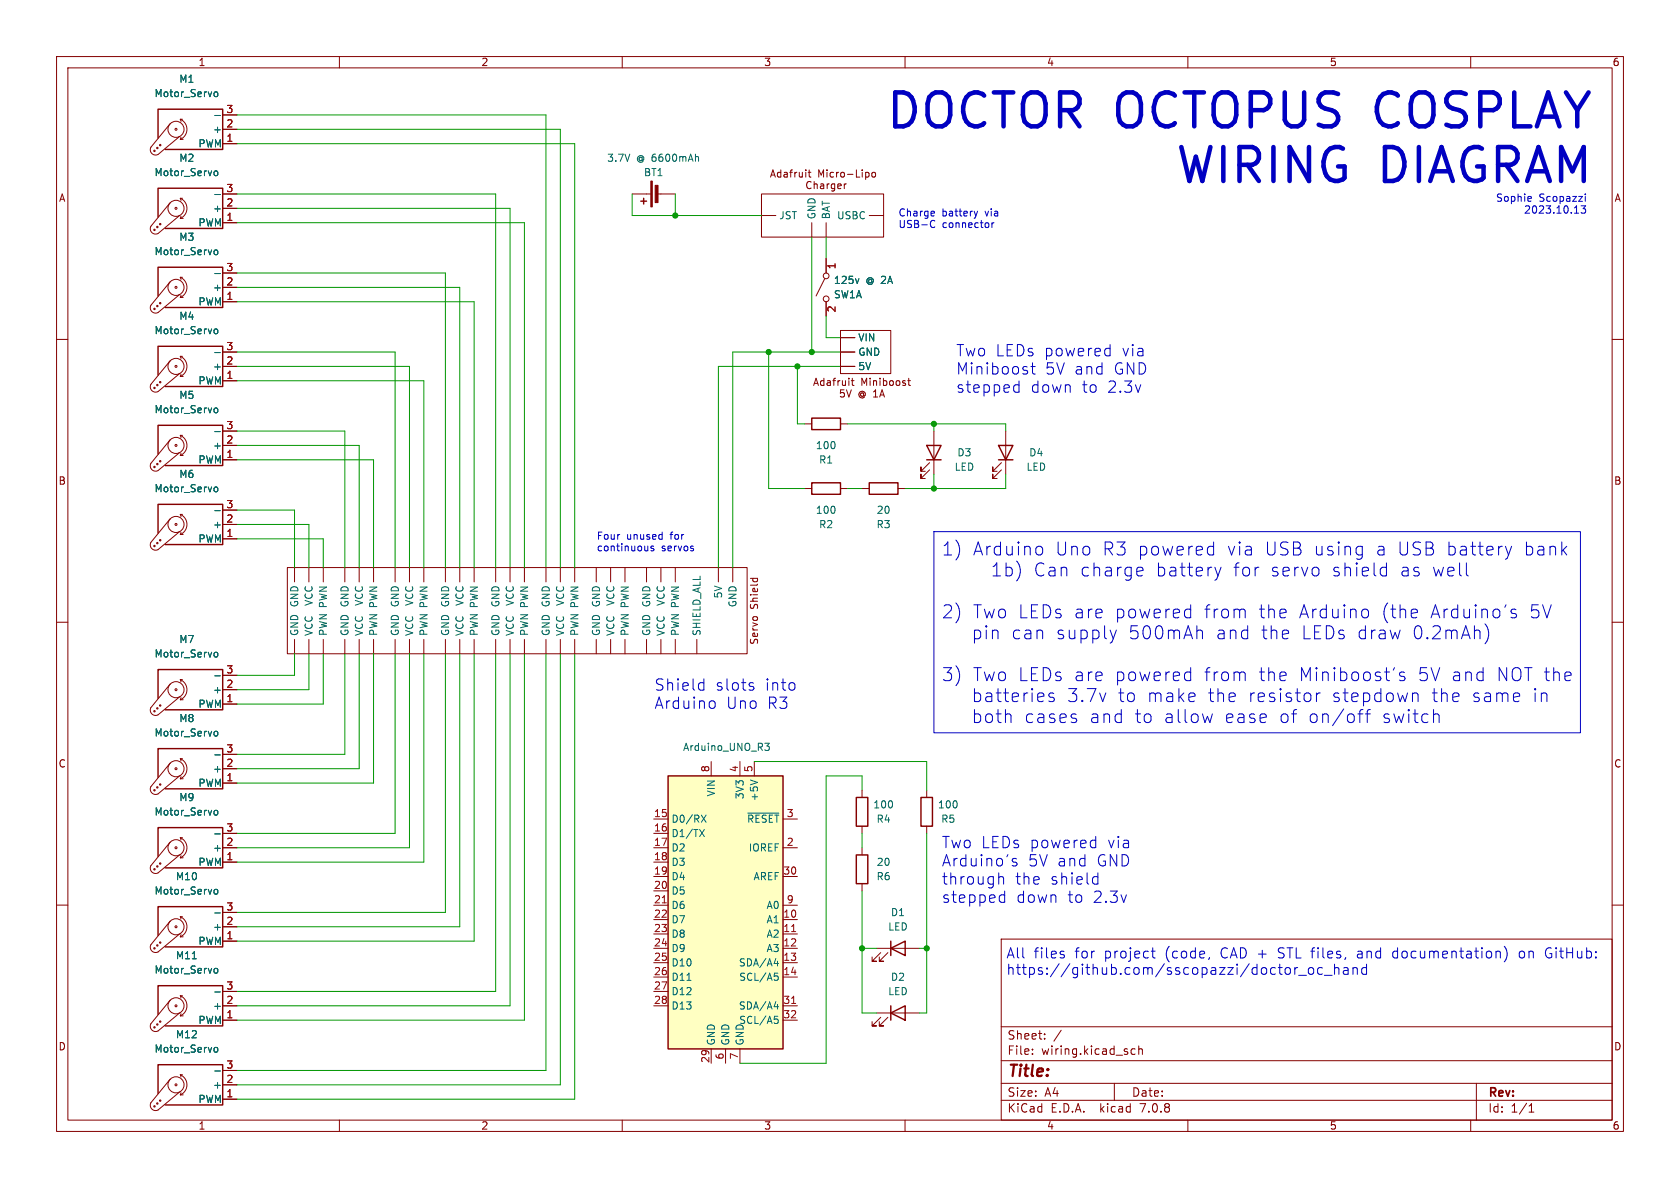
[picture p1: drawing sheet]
<svg xmlns="http://www.w3.org/2000/svg" width="297mm" height="210mm" viewBox="0 0 297 210" stroke-linecap="round" stroke-linejoin="round" font-family="sans-serif">
<g fill="none" stroke="#840000" stroke-width=".18">
<path d="M10 10h277v190h-277zM12 12h273v186h-273zM60 10v2M110 10v2M160 10v2M210 10v2M260 10v2M30.1 21.8l-3.4 4.2a.94 .94 0 0 0 .1 1.1 .94 .94 0 0 0 1.1 .2l3.8-3.2M30.1 35.8l-3.4 4.2a.94 .94 0 0 0 .1 1.1 .94 .94 0 0 0 1.1 .2l3.8-3.2M31.9 21.1a1.93 1.93 0 0 1 1.1 1.8 1.93 1.93 0 0 1-1.1 1.7M31.9 35.1a1.93 1.93 0 0 1 1.1 1.7 1.93 1.93 0 0 1-1.1 1.8M31.9 21.1h.4"/>
<path d="M31.9 21.1l.1 .4M31.9 24.6h.5M31.9 35.1h.4M31.9 35.1l.1 .3M31.9 38.6h.5M32 24.3l-.1 .3M32 38.2l-.1 .4M39.4 25.4h2.5M39.4 22.9h2.5M39.4 20.3h2.5M39.4 39.4h2.5M39.4 36.8h2.5"/>
<path d="M39.4 34.3h2.5M111.8 34.3h3.3M116.1 34.3h3.3M134.6 34.3h21.6v7.6h-21.6zM134.6 38.1h2.6M136.2 31.3l.4-1.3 .5 1.3M138 30v1.3M138 30.5h-.4l-.2 .6M138.6 30.5h.5l.1 .8M139.2 30.8h-.4l-.2 .2 .2 .3 .4-.1M139.6 30.5h.5M140.1 30l-.3 .2v1.1"/>
<path d="M140.5 30.5v.8M140.9 30.5l-.4 .2M141.3 30.5v.6M141.8 30.5v.8M142.5 30v.2M142.5 30.5v.8M142.9 30.5h.5M143.1 30v1.1M143.5 39.4v2.5M144.7 31.3v-1.3l.5 .9 .4-.9v1.3M146 39.4v2.5M146.2 30v.2"/>
<path d="M146.2 30.5v.8M147.4 30.5h-.5l-.2 .6M147.6 33.5l-.3 .3-.3-.1M147.9 30.5v.8M148.3 30.5l-.4 .2M148.6 31.1l.1-.6h.5l.1 .6-.3 .2M149.3 32.5v.9M149.6 32.5l-.3 .2M149.8 30.8h1M151.4 30v1.3h.6M152.4 30v.2M152.4 30.5v.8"/>
<path d="M153 30.5h.4l.2 .2M153 30.5v1.2M153.7 38.1h2.5M154.1 30.7l.3-.2h.3l.1 .2M10 60h2M30.1 49.8l-3.4 4.2a.94 .94 0 0 0 .1 1.1 .94 .94 0 0 0 1.1 .1l3.8-3.1M31.9 49a1.93 1.93 0 0 1 1.1 1.8 1.93 1.93 0 0 1-1.1 1.8M31.9 49h.4M31.9 49l.1 .4M31.9 52.6h.5M32 52.2l-.1 .4M39.4 53.3h2.5"/>
<path d="M39.4 50.8h2.5M39.4 48.3h2.5M145.8 49.3l-1.5 3M146 45.7v2.6M146 53.3v2.6M148.6 58.4h8.9v7.6h-8.9zM148.6 59.7h2.5M285 60h2M30.1 63.8l-3.4 4.1a.94 .94 0 0 0 .1 1.1 .94 .94 0 0 0 1.1 .2l3.8-3.2M30.1 77.7l-3.4 4.2a.94 .94 0 0 0 .1 1.1 .94 .94 0 0 0 1.1 .2l3.8-3.2M31.9 63a1.93 1.93 0 0 1 1.1 1.8 1.93 1.93 0 0 1-1.1 1.7M31.9 77a1.93 1.93 0 0 1 1.1 1.7 1.93 1.93 0 0 1-1.1 1.8"/>
<path d="M31.9 63h.4M31.9 63l.1 .4M31.9 66.5h.5M31.9 77h.4M31.9 77l.1 .3M32 66.2l-.1 .3M39.4 67.3h2.5M39.4 64.8h2.5M39.4 62.2h2.5M39.4 78.7h2.5M39.4 76.2h2.5M142.2 74.9h1.3"/>
<path d="M143.8 68.1l.5-1.2 .4 1.2M145.7 66.9v1.2M145.7 67.4h-.5l-.1 .5M146.3 67.4h.4l.1 .7M146.8 67.6l-.4 .1-.2 .1 .2 .3h.4M147.2 67.3h.5M147.7 66.9l-.3 .1v1.1M148.1 67.3v.8M148.5 67.3l-.4 .2M148.6 74.9h1.3M148.6 64.8h2.5M148.6 62.2h2.5"/>
<path d="M148.9 67.3l.1 .8h.3l.2-.1M149.2 68.9h-.6v.6l.1-.1 .5 .1 .1 .1-.1 .5-.2 .1-.4-.1M149.5 67.3v.8M149.6 68.9l.5 1.3 .4-1.3M150.1 66.9v.1M150.1 67.3v.8M150.5 67.3h.5M150.7 66.9v1.1l.3 .1M152.4 68.1v-1.2l.4 .9 .4-.9v1.2M152.7 69.6a.31 .31 0 0 0-.5-.1 .31 .31 0 0 0 0 .5 .31 .31 0 0 0 .5-.1M152.7 69.5v.4M152.7 69.9l.1 .1a.55 .55 0 0 0-.3-.9 .55 .55 0 0 0-.7 .7 .61 .61 0 0 0 .4 .5 .61 .61 0 0 0 .7-.1"/>
<path d="M153.8 66.9v.1M153.8 67.3v.8M154.4 67.4l.2-.1 .3 .1 .1 .7M154.4 67.3v.8M154.4 70.2h.8M154.4 69.3l.4-.4v1.3M155.5 70.2l.4-1.3 .5 1.3M155.6 66.9v.1M155.6 67.3v.8M155.6 69.8h.6M156.2 67.4l.3-.1 .3 .2-.1 .6h-.5M156.2 66.9v1.2"/>
<path d="M157.4 67.4l.3-.1 .2 .2v.4l-.2 .2h-.3l-.1-.2zM158.5 67.4l.3-.1 .3 .2v.4l-.3 .2h-.3l-.1-.2zM160.1 67.4l-.4-.1-.1 .2v.2l.5 .1v.3h-.5M160.5 67.3h.5M160.7 66.9v1.1l.3 .1M165.1 76.2v7.6M177.8 76.2v7.6M30.1 91.7l-3.4 4.2a.94 .94 0 0 0 .1 1.1 .94 .94 0 0 0 1.1 .2l3.8-3.2M31.9 90.9a1.93 1.93 0 0 1 1.1 1.8 1.93 1.93 0 0 1-1.1 1.8M31.9 90.9h.4M31.9 90.9l.1 .4M31.9 94.5h.5"/>
<path d="M31.9 80.5h.5M32 94.1l-.1 .4M32 80.1l-.1 .4M39.4 95.3h2.5M39.4 92.7h2.5M39.4 90.2h2.5M39.4 81.3h2.5M142.2 86.4h1.3M148.6 86.4h1.3M152.4 86.4h1.3M158.7 86.4h1.3M164.3 83.1l-1.5 1.5v-.8v.8h.8"/>
<path d="M164.3 81.8l-1.5 1.5v-.7v.7h.8M177 83.1l-1.5 1.5v-.8v.8h.8M177 81.8l-1.5 1.5v-.7v.7h.8M10 110h2M39.4 119.4h2.5M50.8 100.3h81.3v15.3h-81.3zM52.1 100.3v2.6M52.1 113v2.6M54.6 100.3v2.6M54.6 113v2.6M57.1 100.3v2.6M57.1 113v2.6"/>
<path d="M61 100.3v2.6M61 113v2.6M63.5 100.3v2.6M63.5 113v2.6M66 100.3v2.6M66 113v2.6M69.8 100.3v2.6M69.8 113v2.6M72.4 100.3v2.6M72.4 113v2.6M74.9 100.3v2.6M74.9 113v2.6"/>
<path d="M78.7 100.3v2.6M78.7 113v2.6M81.3 100.3v2.6M81.3 113v2.6M83.8 100.3v2.6M83.8 113v2.6M87.6 100.3v2.6M87.6 113v2.6M90.2 100.3v2.6M90.2 113v2.6M92.7 100.3v2.6M92.7 113v2.6"/>
<path d="M96.5 100.3v2.6M96.5 113v2.6M99.1 100.3v2.6M99.1 113v2.6M101.6 100.3v2.6M101.6 113v2.6M105.4 100.3v2.6M105.4 113v2.6M107.9 100.3v2.6M107.9 113v2.6M110.5 100.3v2.6M110.5 113v2.6"/>
<path d="M114.3 100.3v2.6M114.3 113v2.6M116.8 100.3v2.6M116.8 113v2.6M119.4 100.3v2.6M119.4 113v2.6M123.2 113v2.6M127 100.3v2.6M129.5 100.3v2.6M132.7 102.2h1.2M133.1 102.2v.2M133.9 102.2v.2"/>
<path d="M285 110h2M30.1 120.9l-3.4 4.2a.94 .94 0 0 0 .1 1.1 .94 .94 0 0 0 1.1 .2l3.8-3.2M30.1 134.9l-3.4 4.2a.94 .94 0 0 0 .1 1.1 .94 .94 0 0 0 1.1 .1l3.8-3.1M31.9 120.1a1.93 1.93 0 0 1 1.1 1.8 1.93 1.93 0 0 1-1.1 1.8M31.9 134.1a1.93 1.93 0 0 1 1.1 1.8 1.93 1.93 0 0 1-1.1 1.8M31.9 120.1h.4M31.9 120.1l.1 .4M31.9 123.7h.5M31.9 134.1h.4M31.9 134.1l.1 .4M31.9 137.7h.5M32 123.3l-.1 .4"/>
<path d="M32 137.3l-.1 .4M39.4 124.5h2.5M39.4 121.9h2.5M39.4 138.4h2.5M39.4 135.9h2.5M39.4 133.4h2.5M125.7 134.6v2.6M130.8 134.6v2.6M133.3 134.6v2.6M152.4 139.7v1.3M163.8 139.7v1.3M10 160h2"/>
<path d="M30.1 148.8l-3.4 4.2a.94 .94 0 0 0 .1 1.1 .94 .94 0 0 0 1.1 .2l3.8-3.2M31.9 148.1a1.93 1.93 0 0 1 1.1 1.8 1.93 1.93 0 0 1-1.1 1.7M31.9 148.1h.4M31.9 148.1l.1 .4M31.9 151.6h.5M32 151.3l-.1 .3M39.4 147.3h2.5M39.4 149.9h2.5M39.4 152.4h2.5M115.6 144.8h2.5M115.6 147.3h2.5M115.6 149.9h2.5"/>
<path d="M115.6 152.4h2.5M115.6 154.9h2.5M115.6 157.5h2.5M138.4 144.8h2.6M138.4 149.9h2.6M138.4 154.9h2.6M152.4 146.1v1.2M152.4 149.9v1.2M152.4 156.2v1.3M163.8 146.1v1.2M285 160h2M30.1 162.8l-3.4 4.2a.94 .94 0 0 0 .1 1.1 .94 .94 0 0 0 1.1 .2l3.8-3.2"/>
<path d="M30.1 176.8l-3.4 4.2a.94 .94 0 0 0 .1 1.1 .94 .94 0 0 0 1.1 .1l3.8-3.1M31.9 162.1a1.93 1.93 0 0 1 1.1 1.7 1.93 1.93 0 0 1-1.1 1.8M31.9 176a1.93 1.93 0 0 1 1.1 1.8 1.93 1.93 0 0 1-1.1 1.8M31.9 162.1h.4M31.9 162.1l.1 .3M31.9 165.6h.5M31.9 176h.4M31.9 176l.1 .4M31.9 179.6h.5M32 165.2l-.1 .4M32 179.2l-.1 .4M39.4 175.3h2.5"/>
<path d="M39.4 177.8h2.5M39.4 166.4h2.5M39.4 163.8h2.5M39.4 161.3h2.5M115.6 162.6h2.5M115.6 165.1h2.5M115.6 167.6h2.5M115.6 170.2h2.5M115.6 172.7h2.5M115.6 160h2.5M115.6 175.3h2.5M115.6 177.8h2.5"/>
<path d="M138.4 162.6h2.6M138.4 165.1h2.6M138.4 167.6h2.6M138.4 170.2h2.6M138.4 172.7h2.6M138.4 160h2.6M138.4 177.8h2.6M154.9 167.6h7.7M154.9 179.1h7.7M155.7 179.8l-1.5 1.6h.7h-.7v-.8M155.7 168.4l-1.5 1.5h.7h-.7v-.7M157 179.8l-1.6 1.6h.8h-.8v-.8"/>
<path d="M157 168.4l-1.6 1.5h.8h-.8v-.7M177 166h108v32h-108zM30.1 190.8l-3.4 4.1a.94 .94 0 0 0 .1 1.1 .94 .94 0 0 0 1.1 .2l3.8-3.2M31.9 190a1.93 1.93 0 0 1 1.1 1.8 1.93 1.93 0 0 1-1.1 1.7M31.9 190h.4M31.9 190l.1 .4M31.9 193.5h.5M32 193.2l-.1 .3M39.4 180.3h2.5M39.4 194.3h2.5M39.4 191.8h2.5M39.4 189.2h2.5"/>
<path d="M60 198v2M110 198v2M125.7 185.4v2.6M128.3 185.4v2.6M130.8 185.4v2.6M138.4 180.3h2.6M160 198v2M177 194.5h108M177 191.5h108M177 187.5h108M177 181.5h108M182.5 186.3v.1"/>
<path d="M182.5 185.5v.1M184.7 183.6v.1M184.7 182.8v.1M187.6 182.1l-1.3 2M197 191.5v3M200 186.1l.2 .3 .5-.1M200.7 185.5l-.5-.1-.2 .3M201.3 185.5l.2-.1 .4 .1 .1 .9M201.3 184.9v1.5M210 198v2M260 198v2M261 191.5v6.5"/>
<path d="M270.3 196.6h.9M270.3 195.5l.4-.4v1.5"/>
<circle cx="27.3" cy="26.7" r=".13"/>
<circle cx="27.8" cy="26.2" r=".13"/>
<circle cx="28.3" cy="25.7" r=".13"/>
<circle cx="28.3" cy="39.6" r=".13"/>
<circle cx="31.1" cy="36.8" r=".18"/>
<circle cx="31.1" cy="22.9" r=".18"/>
<circle cx="31.1" cy="36.8" r="1.42"/>
<circle cx="31.1" cy="22.9" r="1.42"/>
<circle cx="27.3" cy="54.6" r=".13"/>
<circle cx="27.3" cy="40.6" r=".13"/>
<circle cx="27.8" cy="40.1" r=".13"/>
<circle cx="27.8" cy="54.1" r=".13"/>
<circle cx="28.3" cy="53.6" r=".13"/>
<circle cx="31.1" cy="50.8" r=".18"/>
<circle cx="31.1" cy="50.8" r="1.42"/>
<circle cx="146.1" cy="48.8" r=".51"/>
<circle cx="146.1" cy="52.8" r=".51"/>
<circle cx="27.3" cy="68.6" r=".13"/>
<circle cx="27.8" cy="68.1" r=".13"/>
<circle cx="28.3" cy="67.6" r=".13"/>
<circle cx="31.1" cy="64.8" r=".18"/>
<circle cx="31.1" cy="78.7" r=".18"/>
<circle cx="31.1" cy="64.8" r="1.42"/>
<circle cx="31.1" cy="78.7" r="1.42"/>
<circle cx="27.3" cy="82.6" r=".13"/>
<circle cx="27.3" cy="96.5" r=".13"/>
<circle cx="27.8" cy="96" r=".13"/>
<circle cx="27.8" cy="82" r=".13"/>
<circle cx="28.3" cy="81.5" r=".13"/>
<circle cx="28.3" cy="95.5" r=".13"/>
<circle cx="31.1" cy="92.7" r=".18"/>
<circle cx="31.1" cy="92.7" r="1.42"/>
<circle cx="27.3" cy="139.7" r=".13"/>
<circle cx="27.3" cy="125.7" r=".13"/>
<circle cx="27.8" cy="139.2" r=".13"/>
<circle cx="27.8" cy="125.2" r=".13"/>
<circle cx="28.3" cy="138.7" r=".13"/>
<circle cx="28.3" cy="124.7" r=".13"/>
<circle cx="31.1" cy="135.9" r=".18"/>
<circle cx="31.1" cy="121.9" r=".18"/>
<circle cx="31.1" cy="135.9" r="1.42"/>
<circle cx="31.1" cy="121.9" r="1.42"/>
<circle cx="27.3" cy="153.7" r=".13"/>
<circle cx="27.8" cy="153.2" r=".13"/>
<circle cx="28.3" cy="152.7" r=".13"/>
<circle cx="31.1" cy="149.9" r=".18"/>
<circle cx="31.1" cy="149.9" r="1.42"/>
<circle cx="27.3" cy="167.6" r=".13"/>
<circle cx="27.8" cy="167.1" r=".13"/>
<circle cx="28.3" cy="166.6" r=".13"/>
<circle cx="31.1" cy="177.8" r=".18"/>
<circle cx="31.1" cy="163.8" r=".18"/>
<circle cx="31.1" cy="163.8" r="1.42"/>
<circle cx="31.1" cy="177.8" r="1.42"/>
<circle cx="27.3" cy="195.6" r=".13"/>
<circle cx="27.3" cy="181.6" r=".13"/>
<circle cx="27.8" cy="195.1" r=".13"/>
<circle cx="27.8" cy="181.1" r=".13"/>
<circle cx="28.3" cy="194.6" r=".13"/>
<circle cx="28.3" cy="180.6" r=".13"/>
<circle cx="31.1" cy="191.8" r=".18"/>
<circle cx="31.1" cy="191.8" r="1.42"/>
</g>
<g fill="none" stroke="#840000" stroke-width=".25">
<path d="M27.9 24.4v-5.1h11.5v7.1h-10.2M27.9 38.4v-5.1h11.5v7.1h-10.2M113.3 35.6h1M113.8 35.1v1M27.9 52.3v-5.1h11.5v7.2h-10.2M27.9 66.3v-5.1h11.5v7.1h-10.2M143.5 73.9h5.1v2h-5.1zM163.8 78.7h2.6l-1.3 2.6zM176.5 78.7h2.6l-1.3 2.6zM27.9 94.2v-5h11.5v7.1h-10.2M27.9 80.3v-5.1h11.5v7.1h-10.2M143.5 85.3h5.1v2.1h-5.1z"/>
<path d="M153.7 85.3h5v2.1h-5zM163.8 81.3h2.6M176.5 81.3h2.6M27.9 123.4v-5h11.5v7.1h-10.2M27.9 137.4v-5.1h11.5v7.1h-10.2M118.1 137.2h20.3v48.2h-20.3zM27.9 151.4v-5.1h11.5v7.1h-10.2M151.4 141h2v5.1h-2zM151.4 151.1h2v5.1h-2zM162.8 141h2v5.1h-2zM27.9 165.4v-5.1h11.5v7.1h-10.2M27.9 179.3v-5.1h11.5v7.2h-10.2"/>
<path d="M157.5 179.1l2.5-1.3v2.5zM157.5 167.6l2.5-1.2v2.5zM157.5 166.4v2.5M157.5 177.8v2.5M27.9 193.3v-5.1h11.5v7.1h-10.2"/>
</g>
<g fill="none" stroke="#006464" stroke-width=".18">
<path d="M37.8 16.5l.3-.3 .3 .1 .1 .2-.1 .5-.3 .1-.3-.3M37.8 30.5l.3-.3 .3 .1 .1 .2-.1 .5-.3 .1-.3-.3M38 20.4h.9M38 34.4h.9M123.3 27.7l.2 .2v.6M37.8 44.4l.3-.2h.3l.1 .2-.1 .6h-.3l-.3-.2M37.8 58.4l.3-.2h.3l.1 .2-.1 .5-.3 .1-.3-.2M38 48.4h.9M151.8 49.3l-.3 .8M37.8 72.4l.3-.3 .3 .1 .1 .2-.1 .5-.3 .1-.3-.3M38 62.3h.9M38 76.3h.9"/>
<path d="M37.8 86.3l.3-.2 .3 .1 .1 .1-.1 .6h-.3l-.3-.2M38 90.3h.9M37.8 115.5l.3-.2 .3 .1 .1 .1-.1 .6h-.3l-.3-.2M38 119.5h.9M37.8 129.5l.3-.2h.3l.1 .2-.1 .6h-.3l-.3-.2M38 133.4h.9M132.7 137.9l1.2 .4M135.2 131.4h.8l-.4 .5 .3 .1 .1 .4-.2 .3h-.4M37.8 143.5l.3-.3 .3 .1 .1 .2-.1 .5-.3 .1-.3-.3M37.8 157.5l.3-.3 .3 .1 .1 .2-.1 .5-.3 .1-.3-.3M38 147.4h.9M123.7 146.6l.8 1.3"/>
<path d="M124 144.1l.8 1.3M124.5 146.6l-.8 1.3M124.8 144.1l-.8 1.3M132.2 143.7h5.5M34 169.5h.7M37.8 171.4l.3-.2h.3l.1 .2-.1 .6h-.3l-.3-.2M38 161.4h.9M38 175.4h.9M121.4 173.3h.8M136.9 170.3h.7M136.9 178h.7M136.9 172h.6"/>
<path d="M136.9 179.6h.6M137 172.5h.3l.3 .3-.1 .4-.5 .1M137.5 169.9v.9M137.5 177.5v.9M37.8 185.4l.3-.2h.3l.1 .2-.1 .5-.3 .1-.3-.2M38 189.3h.9M137 180.1h.3l.3 .3-.1 .5h-.5"/>
</g>
<path d="M118.1 137.2h20.3v48.2h-20.3z" fill="#ffffc2" stroke="#ffffc2" stroke-width=".18"/>
<path d="M117.1 159.6h.7M139.9 164.7h.8M139.9 177.4h.8" fill="none" stroke="#a90000" stroke-width=".18"/>
<g fill="#840000" stroke="#840000" stroke-width=".18">
<path d="M115.1 32h.2v4.6h-.2z"/>
<path d="M115.8 32.8h.5v3h-.5z"/>
</g>
<g fill="none" stroke="#0000c2" stroke-width=".18">
<path d="M165 37.3l.2 .3-.6 .2M165 39l.3 .1M165.1 38.1l-.1 .1M172.8 37.3l-.3 .9M175.4 39.4v.8M175.7 39.4l-.3 .2M278.3 37.7h.8M279.5 36.4h.8l-.4 .5 .4 .1v.6l-.2 .1-.6-.1M165.3 40.1l-.3 .1h-.3M179.6 68l.6 .1M180.2 67.3v2M180.2 69.3h-.6"/>
<path d="M182.2 64.8h.8M182.5 64.1v1.7l.1 .2 .4 .1M195.7 61.6l.5 .1M196.2 60.9v2M196.2 62.8l-.5 .1M114.5 96.5v.9M114.5 97.3h.1M115.5 96.6l-.3-.1-.1 .2v.2l.4 .1v.3h-.4M165.1 94h114.3v35.5h-114.3zM177.9 99.5v2.3M179.8 99.3a2.67 2.67 0 0 1-.1 3.4M183.9 96.6l.4 .4v.7l-.4 .4"/>
<path d="M213.9 96.6l.7 .1M214.6 95.8v2.3M214.6 98l-.7 .1M240.6 96.6l.2 .1M240.8 96.6v1.8l-.2 .4M240.8 98l-.2 .1M245.1 99.5v2.3M266.1 96.6l.6 1.5M266.7 98.1l-.3 .7M267.2 96.6l-.5 1.5M175.6 101.8h1.3M175.6 100.2l.6-.7v2.3"/>
<path d="M177.9 100.4l.6-.1 .5 .4v.7l-.3 .3-.2 .1-.6-.1M197.4 111.4l-.6 1.5M201.3 100.3l.7 .1 .1 .4-1.1 .2M202 101.7l-.7 .1M209.8 107.7l.7 .1M209.8 118.8l.7 .1M210.5 106.9v2.3M210.5 118v2.3M210.5 109.1l-.7 .1M211.9 111.4h.4l.3 .3v1.2M214.8 100.3l.5 1.5M215.3 101.8l-.3 .7"/>
<path d="M215.9 100.3l-.6 1.5M219.8 107.7l.3 .3v1.2M219.8 118.8l.3 .3v1.2M241.2 107.7a.62 .62 0 0 1 .7 .4v.7a.62 .62 0 0 1-.7 .4M244.5 100.3l.6 .1M245.1 101.7l-.6 .1M246.5 118l-.2 .5M248.3 118.9l-.6-.1-.3 .3 .1 .3 .8 .3 .1 .2-.1 .3-.2 .1-.7-.1M250.5 107.8l.1 .4-1.1 .2M259.3 101.7l.3 .1M262.6 110.4a2.67 2.67 0 0 1-.1 3.4M268 107.8l-.5-.1-.4 .3 .1 .3 .8 .3 .1 .2-.1 .3-.2 .1-.7-.1"/>
<path d="M123.9 120.7l.5 .1M124.4 120v2M124.4 121.9l-.5 .1M125.8 123.9a.54 .54 0 0 1 .6 .4v.5a.54 .54 0 0 1-.6 .4M132.7 121.3l.5 .1 .1 .3-.3 .3h-.4M132.7 120.7l.5 .1M186.3 122.6l-.6-.1-.3 .3 .1 .4 .8 .2 .1 .2-.1 .3-.2 .1-.7-.1M190.2 127.1l.1 .2-.1 .3M210.5 120.2l-.7 .1M214.3 126.2l-.4 1.5M232.7 122.5v1.5M233.4 122.5a.59 .59 0 0 0-.7 .4"/>
<path d="M240.1 126.2h.8M240.4 125.8v1.9M241.4 126.2h.9M241.7 125.8v1.9M249.8 122.6l.2-.1 .6 .1 .1 .2v1.2M253.8 126.2l.5 .1 .1 .2v1.2M176.6 155.2a.5 .5 0 0 1 .8 0v1.1M177 158.2l.6 .1M177.6 157.5v2M177.6 159.4l-.6 .1M179.7 151.8l-.5-.1-.3 .3 .1 .3 .7 .2 .1 .2-.1 .3-.2 .1-.6-.1M193.1 148.5l.6 .1"/>
<path d="M193.5 155l.6 .1M193.7 147.9v2M193.7 149.8l-.6 .1M194.1 154.3v2M194.1 156.2l-.6 .1M187.9 168.7l.3 .3-.3 .3M187.9 168.1l.2 .1M203.5 168.1h.7M203.8 167.5v1.6l.1 .2h.3M213.8 169.3l-.2 .3M228.9 171v1.2M229.4 171l-.3 .1-.2 .3"/>
<path d="M229.6 172.4h1.4M231.4 171.2a.49 .49 0 0 1 .5-.2 .49 .49 0 0 1 .3 .4v.5a.49 .49 0 0 1-.4 .4 .49 .49 0 0 1-.5-.4zM233.8 171.1l-.5-.1-.4 .4v.5l.2 .3h.7M234.1 172.4h1.4M235.9 171.2a.45 .45 0 0 1 .8 .1v.9M235.9 170.4v1.8M237.6 171.1h.6l.1 1.1M238.3 171.5l-.6 .1a.35 .35 0 0 0-.2 .3 .35 .35 0 0 0 .2 .3h.6M239.2 171.2a.45 .45 0 0 1 .8 .1v.9M239.2 171v1.2M241.6 171.1l-.5-.1-.4 .4v.5l.2 .3h.7M241.6 170.4v1.8"/>
<path d="M264.6 168.2h.6v1.1M265.9 167.3a2.07 2.07 0 0 1 0 2.7"/>
</g>
<g fill="none" stroke="#009600" stroke-width=".18">
<path d="M41.9 25.4h59.7v74.9M41.9 22.9h57.2v77.4M41.9 39.4h50.8v60.9M41.9 20.3h54.6v80M41.9 36.8h48.3v63.5M41.9 34.3h45.7v66M111.8 34.3v3.8h22.8M119.4 34.3v3.8M41.9 48.3h36.8v52M41.9 53.3h41.9v47M41.9 50.8h39.4v49.5M143.5 41.9v20.3"/>
<path d="M146 41.9v3.8M146 55.9v3.8h2.6M41.9 64.8h30.5v35.5M41.9 62.2h27.9v38.1M41.9 78.7h21.6v21.6M41.9 76.2h19.1v24.1M41.9 67.3h33v33M135.9 62.2v24.2h6.3M141 64.8v10.1h1.2M148.6 62.2h-19.1v38.1M148.6 64.8h-21.6v35.5M149.9 74.9h27.9v1.3"/>
<path d="M165.1 74.9v1.3M41.9 81.3h24.1v19M41.9 95.3h15.2v5M41.9 90.2h10.2v10.1M41.9 92.7h12.7v7.6M149.9 86.4h2.5M165.1 83.8v2.6M177.8 83.8v2.6h-17.8M52.1 115.6v3.8h-10.2M54.6 115.6v6.3h-12.7M57.1 115.6v8.9h-15.2M61 115.6v17.8h-19.1"/>
<path d="M63.5 115.6v20.3h-21.6M66 115.6v22.8h-24.1M69.8 115.6v31.7h-27.9M72.4 115.6v34.3h-30.5M74.9 115.6v36.8h-33M78.7 115.6v45.7h-36.8M81.3 115.6v48.2h-39.4M83.8 115.6v50.8h-41.9M87.6 115.6v59.7h-45.7M90.2 115.6v62.2h-48.3M92.7 115.6v64.7h-50.8M96.5 115.6v73.6h-54.6"/>
<path d="M99.1 115.6v76.2h-57.2M101.6 115.6v78.7h-59.7M133.3 134.6h30.5v5.1M152.4 139.7v-2.5h-6.4v50.8h-15.2M152.4 147.3v2.6M152.4 157.5v21.6h2.5M163.8 147.3v31.8h-1.2M152.4 167.6h2.5M162.6 167.6h1.2"/>
</g>
<g fill="#009600" stroke="#009600" stroke-width=".18">
<circle cx="165.1" cy="86.4" r=".46"/>
<circle cx="143.5" cy="62.2" r=".46"/>
<circle cx="165.1" cy="74.9" r=".46"/>
<circle cx="135.9" cy="62.2" r=".46"/>
<circle cx="119.4" cy="38.1" r=".46"/>
<circle cx="141" cy="64.8" r=".46"/>
<circle cx="152.4" cy="167.6" r=".46"/>
<circle cx="163.8" cy="167.6" r=".46"/>
</g>
<g font-size="8.4" fill="#0000c2">
<text x="156.2" y="23.1">DOCTOR OCTOPUS COSPLAY</text>
<text x="207.3" y="32.8">WIRING DIAGRAM</text>
</g>
<g font-size="3.2" fill="#0000c2">
<text x="166.4" y="98.4">1)</text>
<text x="171.8" y="98.4">Arduino</text>
<text x="186.4" y="98.4">Uno</text>
<text x="194.7" y="98.4">R3 powered</text>
<text x="216.7" y="98.4">via</text>
<text x="223.4" y="98.4">USB using</text>
<text x="243" y="98.4">a USB battery</text>
<text x="269.2" y="98.4">bank</text>
<text x="182.6" y="102.1">Can</text>
<text x="190.8" y="102.1">charge</text>
<text x="204.1" y="102.1">battery</text>
<text x="217.8" y="102.1">for</text>
<text x="224.4" y="102.1">servo</text>
<text x="235.2" y="102.1">shield</text>
<text x="247.3" y="102.1">as</text>
<text x="253" y="102.1">well</text>
<text x="166.4" y="109.5">2)</text>
<text x="171.6" y="113.2">pin</text>
<text x="171.8" y="109.5">Two LEDs are</text>
<text x="178.6" y="113.2">can</text>
<text x="186.5" y="113.2">supply</text>
<text x="196.9" y="109.5">powered</text>
<text x="199.3" y="113.2">500mAh</text>
<text x="212.7" y="109.5">from</text>
<text x="214.8" y="113.2">and</text>
<text x="222.3" y="109.5">the</text>
<text x="222.8" y="113.2">the</text>
<text x="229.4" y="109.5">Arduino</text>
<text x="229.9" y="113.2">LEDs draw</text>
<text x="244" y="109.5">(the</text>
<text x="249.5" y="113.2">0.2mAh)</text>
<text x="252.6" y="109.5">Arduino's</text>
<text x="270.2" y="109.5">5V</text>
<text x="166.4" y="120.6">3)</text>
<text x="171.6" y="124.3">batteries</text>
<text x="171.8" y="120.6">Two LEDs are</text>
<text x="188.5" y="124.3">3.7v</text>
<text x="196.9" y="120.6">powered</text>
<text x="197.5" y="124.3">to</text>
<text x="202.6" y="124.3">make</text>
<text x="212.7" y="120.6">from</text>
<text x="213.3" y="124.3">the</text>
<text x="220.5" y="124.3">resistor</text>
<text x="222.3" y="120.6">the</text>
<text x="229.4" y="120.6">Miniboost's</text>
<text x="235.2" y="124.3">stepdown</text>
<text x="250.5" y="120.6">5V and</text>
<text x="252.9" y="124.3">the</text>
<text x="260" y="124.3">same</text>
<text x="264.4" y="120.6">NOT the</text>
<text x="270.7" y="124.3">in</text>
<text x="171.6" y="128">both</text>
<text x="180.9" y="128">cases</text>
<text x="192.4" y="128">and</text>
<text x="200.4" y="128">to</text>
<text x="205.6" y="128">allow</text>
<text x="216.3" y="128">ease</text>
<text x="225.9" y="128">of</text>
<text x="231.1" y="128">on/off</text>
<text x="244.1" y="128">switch</text>
</g>
<g font-size="2.8" fill="#0000c2">
<text x="168.9" y="63.2">Two LEDs powered</text>
<text x="198.3" y="63.2">via</text>
<text x="168.9" y="66.4">Miniboost</text>
<text x="168.9" y="69.6">stepped</text>
<text x="182.1" y="69.6">down</text>
<text x="184.7" y="66.4">5V and</text>
<text x="191.2" y="69.6">to</text>
<text x="195.7" y="69.6">2.3v</text>
<text x="196.9" y="66.4">GND</text>
<text x="115.6" y="122.3">Shield</text>
<text x="115.6" y="125.5">Arduino</text>
<text x="126.4" y="122.3">slots</text>
<text x="128.3" y="125.5">Uno</text>
<text x="135.2" y="122.3">into</text>
<text x="135.6" y="125.5">R3</text>
<text x="166.4" y="150.1">Two LEDs powered</text>
<text x="166.4" y="153.3">Arduino's</text>
<text x="181.7" y="153.3">5V and</text>
<text x="193.9" y="153.3">GND</text>
<text x="195.8" y="150.1">via</text>
<text x="166.4" y="156.6">through</text>
<text x="166.4" y="159.8">stepped</text>
<text x="179.4" y="156.6">the</text>
<text x="179.6" y="159.8">down</text>
<text x="185.6" y="156.6">shield</text>
<text x="188.7" y="159.8">to</text>
<text x="193.2" y="159.8">2.3v</text>
</g>
<text font-size="2.8" fill="#840000" x="178" y="190.9">Title:</text>
<g font-size="2.5" fill="#0000c2">
<text x="177.8" y="169.6">All</text>
<text x="177.8" y="172.5">https://github.com/sscopazzi/doctor_oc_hand</text>
<text x="182.7" y="169.6">files</text>
<text x="190" y="169.6">for</text>
<text x="195.2" y="169.6">project</text>
<text x="206" y="169.6">(code,</text>
<text x="215.9" y="169.6">CAD +</text>
<text x="226.2" y="169.6">STL files,</text>
<text x="240.4" y="169.6">and</text>
<text x="246.7" y="169.6">documentation)</text>
<text x="269.2" y="169.6">on</text>
<text x="273.9" y="169.6">GitHub:</text>
</g>
<g font-size="2.1" fill="#840000">
<text x="178" y="184">Sheet:</text>
<text x="178" y="186.7">File:</text>
<text x="184.1" y="186.7">wiring.kicad_sch</text>
<text x="178" y="196.9">KiCad</text>
<text x="178" y="194.1">Size:</text>
<text x="184.7" y="194.1">A4</text>
<text x="185.7" y="196.9">E.D.A.</text>
<text x="194.6" y="196.9">kicad</text>
<text x="200" y="194.1">Date:</text>
<text x="201.8" y="196.9">7.0.8</text>
<text x="263" y="194.3">Rev:</text>
<text x="263" y="196.9">Id:</text>
<text x="267.1" y="196.9">1/1</text>
</g>
<g font-size="1.8" fill="#840000">
<text x="35" y="11.9">1</text>
<text x="85" y="11.9">2</text>
<text x="135" y="11.9">3</text>
<text x="185" y="11.9">4</text>
<text x="235" y="11.9">5</text>
<text x="285" y="11.9">6</text>
<text x="10.3" y="35.9">A</text>
<text x="131.8" y="32.6">Adafruit</text>
<text x="140.3" y="32.6">Micro-Lipo</text>
<text x="152.1" y="32.6">Charger</text>
<text x="285.3" y="35.9">A</text>
<text x="139" y="69.5">Adafruit</text>
<text x="10.3" y="85.9">B</text>
<text x="285.3" y="85.9">B</text>
<text x="134.2" y="107.7" transform="rotate(-90 134.2 107.7)">Shield</text>
<text x="134.2" y="114.1" transform="rotate(-90 134.2 114.1)">Servo</text>
<text x="10.3" y="135.9">C</text>
<text x="285.3" y="135.9">C</text>
<text x="10.3" y="185.9">D</text>
<text x="285.3" y="185.9">D</text>
<text x="35" y="199.9">1</text>
<text x="85" y="199.9">2</text>
<text x="135" y="199.9">3</text>
<text x="185" y="199.9">4</text>
<text x="235" y="199.9">5</text>
<text x="285" y="199.9">6</text>
</g>
<g font-size="1.8" fill="#006464">
<text x="27.2" y="17.4">Motor_Servo</text>
<text x="31.6" y="14.8">M1</text>
<text x="37.6" y="23.7">+</text>
<text x="31.6" y="28.8">M2</text>
<text x="35" y="26.3">PWM</text>
<text x="107.2" y="28.8">3.7V</text>
<text x="112.5" y="28.8">@ 6600mAh</text>
<text x="27.2" y="31.3">Motor_Servo</text>
<text x="113.7" y="31.3">BT1</text>
<text x="35" y="40.2">PWM</text>
<text x="37.6" y="37.7">+</text>
<text x="137.7" y="39">JST</text>
<text x="144.4" y="38.9" transform="rotate(-90 144.4 38.9)">GND</text>
<text x="146.9" y="38.9" transform="rotate(-90 146.9 38.9)">BAT</text>
<text x="147.9" y="39">USBC</text>
<text x="27.2" y="45.3">Motor_Servo</text>
<text x="31.6" y="42.8">M3</text>
<text x="37.6" y="51.7">+</text>
<text x="147.3" y="50.4">125v</text>
<text x="147.3" y="52.9">SW1A</text>
<text x="153.1" y="50.4">@ 2A</text>
<text x="27.2" y="59.3">Motor_Servo</text>
<text x="31.6" y="56.7">M4</text>
<text x="35" y="54.2">PWM</text>
<text x="37.6" y="65.6">+</text>
<text x="151.6" y="65.6">5V</text>
<text x="151.6" y="63.1">GND</text>
<text x="151.6" y="60.6">VIN</text>
<text x="31.6" y="70.7">M5</text>
<text x="35" y="68.2">PWM</text>
<text x="27.2" y="73.3">Motor_Servo</text>
<text x="35" y="82.1">PWM</text>
<text x="37.6" y="79.6">+</text>
<text x="144.1" y="79.6">100</text>
<text x="144.7" y="82.1">R1</text>
<text x="168.7" y="83.4">LED</text>
<text x="169.2" y="80.9">D3</text>
<text x="181.4" y="83.4">LED</text>
<text x="181.9" y="80.9">D4</text>
<text x="27.2" y="87.2">Motor_Servo</text>
<text x="31.6" y="84.7">M6</text>
<text x="37.6" y="93.6">+</text>
<text x="144.1" y="91">100</text>
<text x="144.7" y="93.6">R2</text>
<text x="154.9" y="93.6">R3</text>
<text x="154.9" y="91">20</text>
<text x="35" y="96.1">PWM</text>
<text x="55.5" y="107.2" transform="rotate(-90 55.5 107.2)">VCC</text>
<text x="64.4" y="107.2" transform="rotate(-90 64.4 107.2)">VCC</text>
<text x="73.3" y="107.2" transform="rotate(-90 73.3 107.2)">VCC</text>
<text x="82.1" y="107.2" transform="rotate(-90 82.1 107.2)">VCC</text>
<text x="91" y="107.2" transform="rotate(-90 91 107.2)">VCC</text>
<text x="99.9" y="107.2" transform="rotate(-90 99.9 107.2)">VCC</text>
<text x="108.8" y="107.2" transform="rotate(-90 108.8 107.2)">VCC</text>
<text x="117.7" y="107.2" transform="rotate(-90 117.7 107.2)">VCC</text>
<text x="127.9" y="105.9" transform="rotate(-90 127.9 105.9)">5V</text>
<text x="130.4" y="107.5" transform="rotate(-90 130.4 107.5)">GND</text>
<text x="31.6" y="113.9">M7</text>
<text x="52.9" y="112.5" transform="rotate(-90 52.9 112.5)">GND GND</text>
<text x="55.5" y="112.5" transform="rotate(-90 55.5 112.5)">VCC</text>
<text x="58" y="112.5" transform="rotate(-90 58 112.5)">PWN PWN</text>
<text x="61.8" y="112.5" transform="rotate(-90 61.8 112.5)">GND GND</text>
<text x="64.4" y="112.5" transform="rotate(-90 64.4 112.5)">VCC</text>
<text x="66.9" y="112.5" transform="rotate(-90 66.9 112.5)">PWN PWN</text>
<text x="70.7" y="112.5" transform="rotate(-90 70.7 112.5)">GND GND</text>
<text x="73.3" y="112.5" transform="rotate(-90 73.3 112.5)">VCC</text>
<text x="75.8" y="112.5" transform="rotate(-90 75.8 112.5)">PWN PWN</text>
<text x="79.6" y="112.5" transform="rotate(-90 79.6 112.5)">GND GND</text>
<text x="82.1" y="112.5" transform="rotate(-90 82.1 112.5)">VCC</text>
<text x="84.7" y="112.5" transform="rotate(-90 84.7 112.5)">PWN PWN</text>
<text x="88.5" y="112.5" transform="rotate(-90 88.5 112.5)">GND GND</text>
<text x="91" y="112.5" transform="rotate(-90 91 112.5)">VCC</text>
<text x="93.6" y="112.5" transform="rotate(-90 93.6 112.5)">PWN PWN</text>
<text x="97.4" y="112.5" transform="rotate(-90 97.4 112.5)">GND GND</text>
<text x="99.9" y="112.5" transform="rotate(-90 99.9 112.5)">VCC</text>
<text x="102.5" y="112.5" transform="rotate(-90 102.5 112.5)">PWN PWN</text>
<text x="106.3" y="112.5" transform="rotate(-90 106.3 112.5)">GND GND</text>
<text x="108.8" y="112.5" transform="rotate(-90 108.8 112.5)">VCC</text>
<text x="111.4" y="112.5" transform="rotate(-90 111.4 112.5)">PWN PWN</text>
<text x="115.2" y="112.5" transform="rotate(-90 115.2 112.5)">GND GND</text>
<text x="117.7" y="112.5" transform="rotate(-90 117.7 112.5)">VCC</text>
<text x="120.2" y="112.5" transform="rotate(-90 120.2 112.5)">PWN PWN</text>
<text x="124.1" y="112.5" transform="rotate(-90 124.1 112.5)">SHIELD_ALL</text>
<text x="27.2" y="116.4">Motor_Servo</text>
<text x="35" y="125.3">PWM</text>
<text x="37.6" y="122.8">+</text>
<text x="27.2" y="130.4">Motor_Servo</text>
<text x="31.6" y="127.9">M8</text>
<text x="37.6" y="136.8">+</text>
<text x="120.7" y="132.9">Arduino_UNO_R3</text>
<text x="31.6" y="141.8">M9</text>
<text x="35" y="139.3">PWM</text>
<text x="126.6" y="140.9" transform="rotate(-90 126.6 140.9)">VIN</text>
<text x="131.7" y="141.4" transform="rotate(-90 131.7 141.4)">3V3</text>
<text x="134.2" y="141.7" transform="rotate(-90 134.2 141.7)">+5V</text>
<text x="154.3" y="143.1">100</text>
<text x="165.7" y="143.1">100</text>
<text x="27.2" y="144.4">Motor_Servo</text>
<text x="118.6" y="145.6">D0/RX</text>
<text x="118.6" y="148.2">D1/TX</text>
<text x="132" y="145.6">~{RESET}</text>
<text x="154.9" y="145.6">R4</text>
<text x="166.3" y="145.6">R5</text>
<text x="31" y="155.8">M10</text>
<text x="35" y="153.3">PWM</text>
<text x="37.6" y="150.7">+</text>
<text x="118.6" y="150.7">D2</text>
<text x="118.6" y="153.3">D3</text>
<text x="118.6" y="155.8">D4</text>
<text x="132.3" y="150.7">IOREF</text>
<text x="133.1" y="155.8">AREF</text>
<text x="154.9" y="155.8">R6</text>
<text x="154.9" y="153.3">20</text>
<text x="27.2" y="158.3">Motor_Servo</text>
<text x="118.6" y="158.3">D5</text>
<text x="118.6" y="160.9">D6</text>
<text x="135.4" y="160.9">A0</text>
<text x="35" y="167.2">PWM</text>
<text x="37.6" y="164.7">+</text>
<text x="118.6" y="163.4">D7</text>
<text x="118.6" y="166">D8</text>
<text x="135.4" y="163.4">A1</text>
<text x="135.4" y="166">A2</text>
<text x="156.9" y="164.7">LED</text>
<text x="157.4" y="162.2">D1</text>
<text x="27.2" y="172.3">Motor_Servo</text>
<text x="31" y="169.8">M11</text>
<text x="118.6" y="168.5">D9</text>
<text x="118.6" y="171">D10</text>
<text x="118.6" y="173.6">D11</text>
<text x="130.5" y="171">SDA/A4</text>
<text x="130.6" y="173.6">SCL/A5</text>
<text x="135.4" y="168.5">A3</text>
<text x="157.4" y="173.6">D2</text>
<text x="37.6" y="178.7">+</text>
<text x="118.6" y="176.1">D12</text>
<text x="118.6" y="178.7">D13</text>
<text x="130.5" y="178.7">SDA/A4</text>
<text x="156.9" y="176.1">LED</text>
<text x="31" y="183.7">M12</text>
<text x="35" y="181.2">PWM</text>
<text x="126.6" y="184.9" transform="rotate(-90 126.6 184.9)">GND</text>
<text x="129.1" y="184.9" transform="rotate(-90 129.1 184.9)">GND</text>
<text x="130.6" y="181.2">SCL/A5</text>
<text x="131.7" y="184.9" transform="rotate(-90 131.7 184.9)">GND</text>
<text x="27.2" y="186.3">Motor_Servo</text>
<text x="35" y="195.2">PWM</text>
<text x="37.6" y="192.6">+</text>
</g>
<g font-size="1.8" fill="#a90000">
<text x="39.9" y="22.6">2</text>
<text x="39.9" y="20.1">3</text>
<text x="39.9" y="25.1">1</text>
<text x="39.9" y="34">3</text>
<text x="39.9" y="39.1">1</text>
<text x="39.9" y="36.6">2</text>
<text x="148" y="47.7" transform="rotate(-90 148 47.7)">1</text>
<text x="39.9" y="53.1">1</text>
<text x="39.9" y="50.5">2</text>
<text x="39.9" y="48">3</text>
<text x="148" y="55.3" transform="rotate(-90 148 55.3)">2</text>
<text x="39.9" y="64.5">2</text>
<text x="39.9" y="62">3</text>
<text x="39.9" y="67.1">1</text>
<text x="39.9" y="75.9">3</text>
<text x="39.9" y="81">1</text>
<text x="39.9" y="78.5">2</text>
<text x="39.9" y="89.9">3</text>
<text x="39.9" y="95">1</text>
<text x="39.9" y="92.5">2</text>
<text x="39.9" y="119.1">3</text>
<text x="39.9" y="124.2">1</text>
<text x="39.9" y="121.7">2</text>
<text x="39.9" y="135.6">2</text>
<text x="39.9" y="133.1">3</text>
<text x="125.5" y="136.6" transform="rotate(-90 125.5 136.6)">8</text>
<text x="130.6" y="136.6" transform="rotate(-90 130.6 136.6)">4</text>
<text x="133.1" y="136.6" transform="rotate(-90 133.1 136.6)">5</text>
<text x="39.9" y="138.2">1</text>
<text x="39.9" y="149.6">2</text>
<text x="39.9" y="147.1">3</text>
<text x="115.5" y="144.5">15</text>
<text x="115.5" y="147.1">16</text>
<text x="115.5" y="149.6">17</text>
<text x="139" y="149.6">2</text>
<text x="139" y="144.5">3</text>
<text x="39.9" y="152.1">1</text>
<text x="115.5" y="152.1">18</text>
<text x="115.5" y="154.7">19</text>
<text x="138.4" y="154.7">30</text>
<text x="39.9" y="161">3</text>
<text x="115.5" y="157.2">20</text>
<text x="115.5" y="159.8">21</text>
<text x="139" y="159.8">9</text>
<text x="39.9" y="166.1">1</text>
<text x="39.9" y="163.6">2</text>
<text x="115.5" y="162.3">22</text>
<text x="115.5" y="164.8">23</text>
<text x="115.5" y="167.4">24</text>
<text x="138.4" y="162.3">10</text>
<text x="138.4" y="164.8">11</text>
<text x="138.4" y="167.4">12</text>
<text x="115.5" y="169.9">25</text>
<text x="115.5" y="172.5">26</text>
<text x="138.4" y="169.9">13</text>
<text x="138.4" y="172.5">14</text>
<text x="39.9" y="177.5">2</text>
<text x="39.9" y="175">3</text>
<text x="115.5" y="175">27</text>
<text x="115.5" y="177.5">28</text>
<text x="138.4" y="177.5">31</text>
<text x="39.9" y="180.1">1</text>
<text x="138.4" y="180.1">32</text>
<text x="39.9" y="191.5">2</text>
<text x="39.9" y="189">3</text>
<text x="125.5" y="188" transform="rotate(-90 125.5 188)">29</text>
<text x="128" y="187.4" transform="rotate(-90 128 187.4)">6</text>
<text x="130.6" y="187.4" transform="rotate(-90 130.6 187.4)">7</text>
<text x="39.9" y="194.1">1</text>
</g>
<g font-size="1.8" fill="#0000c2">
<text x="264.4" y="35.8">Sophie</text>
<text x="272.1" y="35.8">Scopazzi</text>
<text x="158.7" y="38.3">Charge</text>
<text x="158.7" y="40.4">USB-C</text>
<text x="166.5" y="38.3">battery</text>
<text x="166.6" y="40.4">connector</text>
<text x="174.3" y="38.3">via</text>
<text x="269.3" y="37.9">2023.10.13</text>
<text x="105.4" y="95.5">Four</text>
<text x="110.8" y="95.5">unused</text>
<text x="118.6" y="95.5">for</text>
<text x="105.4" y="97.5">continuous</text>
<text x="116.9" y="97.5">servos</text>
</g>
</svg>
